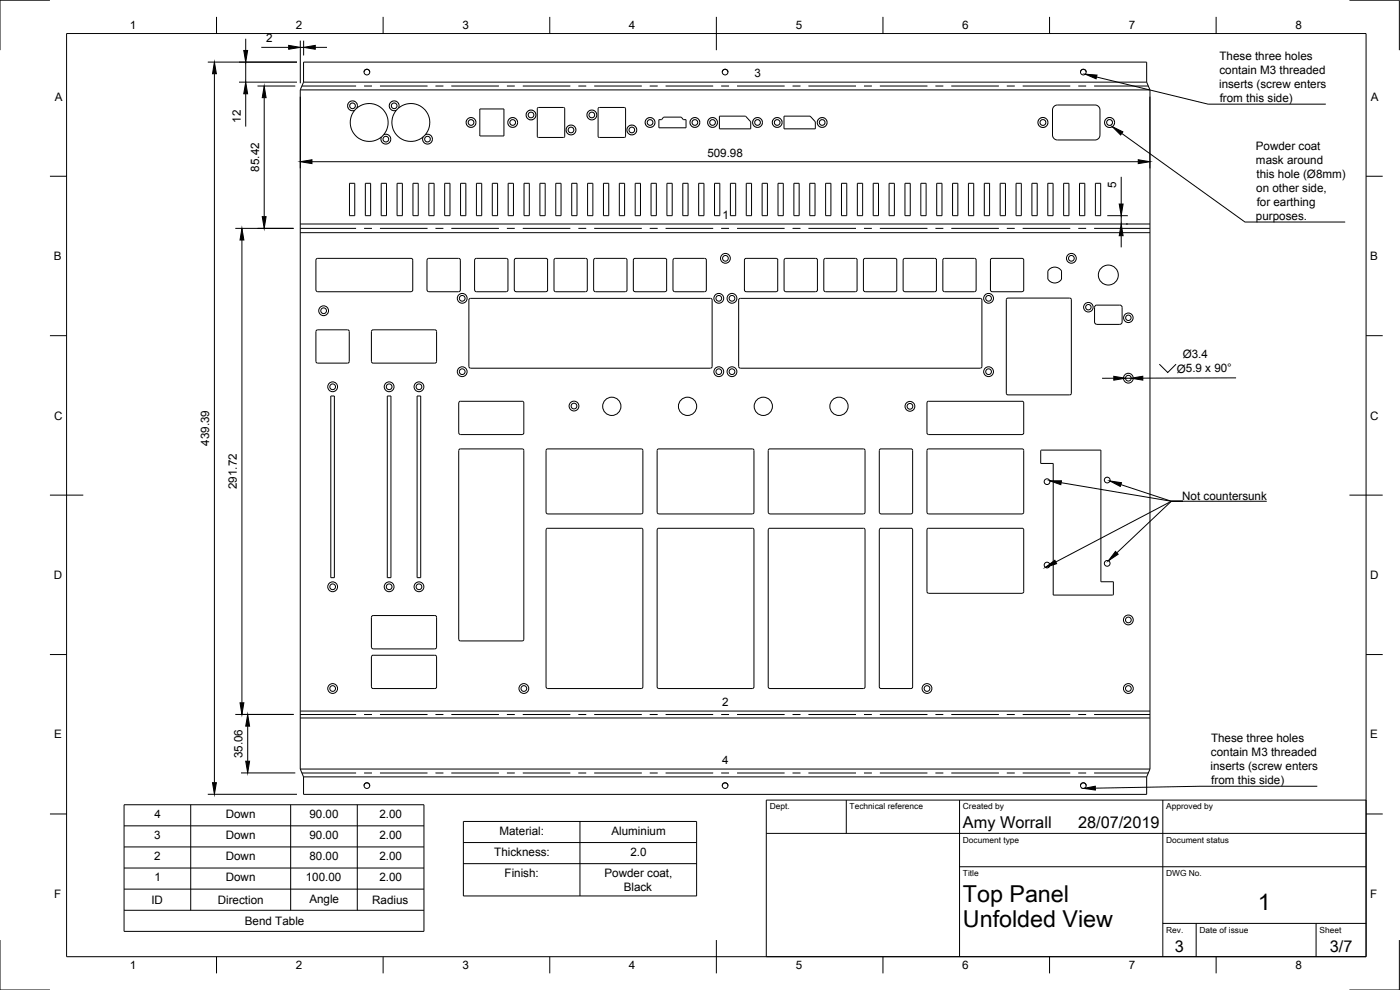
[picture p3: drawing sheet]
<svg xmlns="http://www.w3.org/2000/svg" width="420mm" height="297mm" viewBox="0 0 420 297" stroke-linecap="round" stroke-linejoin="round" font-family="sans-serif">
<!-- layer: Visible -->
<g fill="none" stroke="#000" stroke-width=".3">
<path d="M91.1 18.6h253v6l1 2.4v203.7l-1 2.4v5.2h-253v-5.2l-1-2.4v-203.7l1-2.4zM106.5 33.1a5.7 5.7 0 0 0 .3 7.7 5.7 5.7 0 0 0 7.7 .3M107.1 32.4l-.6 .7M107.1 32.4a5.7 5.7 0 0 1 7.7 .3 5.7 5.7 0 0 1 .3 7.7M107.1 32.4l.2-.9-.7-1-.9-.2-1 .4-.4 .8 .4 1.2 .8 .5 1-.1M109.3 21.6a.85 .85 0 0 1 .8-.8 .85 .85 0 0 1 .9 .8M119 33.1a5.7 5.7 0 0 0 .3 7.7 5.7 5.7 0 0 0 7.7 .3M119.6 32.4l-.6 .7M119.6 32.4a5.7 5.7 0 0 1 7.7 .3 5.7 5.7 0 0 1 .3 7.7M119.6 32.4l.1-1-.5-.8-1-.3-1 .4-.4 1 .2 .8 1 .7 1-.1M142.8 36.8h.1M144 32.7h7.2v8.1h-7.2z"/>
<path d="M155.3 36.8h.1M160.8 34.5h.1M161.4 32.3l8 .1v8.7h-8l-.2-8.5zM172.8 39h.1M179.1 34.5h.1M179.6 32.4h8v8.7h-8zM191.1 39h.1M196.6 36.8h.1M197.7 35.9h.8l.7-.8h5.3l.6 .8h.8v2.4h-8.2zM210 36.8h.1M215.3 36.8h.1M215.9 34.8h7.9l1.5 1.7v2.2h-9.4z"/>
<path d="M216.8 21.6a.85 .85 0 0 1 .8-.8 .85 .85 0 0 1 .9 .8M228.8 36.8h.1M234.7 36.8h.1M235.3 34.8h7.8l1.6 1.7v2.2h-9.4zM248.2 36.8h.1M314.5 36.8h.1M316.3 31.9l1.1-.4h11.2a1.52 1.52 0 0 1 1.5 1.5v7.5a1.47 1.47 0 0 1-1.5 1.5h-11.2a1.51 1.51 0 0 1-1.5-1.5v-7.5zM324.3 21.6a.85 .85 0 0 1 .8-.8 .85 .85 0 0 1 .9 .8M334.5 36.8h.1M104.9 55h1.6v9.7h-1.6zM109.6 55h1.6v9.7h-1.6zM114.4 55h1.6v9.7h-1.6z"/>
<path d="M115.1 40.4l-.6 .7M115.1 40.4l1-.1 .9 .6 .3 1.1-.4 .7-1 .5-.9-.2-.6-.7 .1-1.2M119.2 55h1.6v9.7h-1.6zM123.9 55h1.6v9.7h-1.6zM127.6 40.4l-.6 .7M127.6 40.4l1.1-.1 .8 .6 .3 1-.6 1-1 .3-.8-.3-.5-.9 .1-.9M128.7 55h1.6v9.7h-1.6zM133.5 55h1.5v9.7h-1.5zM138.2 55h1.6v9.7h-1.6zM143 55h1.6v9.7h-1.6zM147.7 55h1.6v9.7h-1.6zM152.5 55h1.6v9.7h-1.6z"/>
<path d="M157.3 55h1.6v9.7h-1.6zM162 55h1.6v9.7h-1.6zM166.8 55h1.6v9.7h-1.6zM171.6 55h1.6v9.7h-1.6zM176.3 55h1.6v9.7h-1.6zM181.1 55h1.6v9.7h-1.6zM185.9 55h1.6v9.7h-1.6zM190.6 55h1.6v9.7h-1.6zM195.4 55h1.6v9.7h-1.6zM200.2 55h1.5v9.7h-1.5zM204.9 55h1.6v9.7h-1.6zM209.7 55h1.6v9.7h-1.6z"/>
<path d="M214.4 55h1.6v9.7h-1.6zM219.2 55h1.6v9.7h-1.6zM224 55h1.6v9.7h-1.6zM228.7 55h1.6v9.7h-1.6zM233.5 55h1.6v9.7h-1.6zM238.3 55h1.5v9.7h-1.5zM243 55h1.6v9.7h-1.6zM247.8 55h1.6v9.7h-1.6zM252.5 55h1.6v9.7h-1.6zM257.3 55h1.6v9.7h-1.6zM262.1 55h1.6v9.7h-1.6zM266.8 55h1.6v9.7h-1.6z"/>
<path d="M271.6 55h1.6v9.7h-1.6zM276.4 55h1.5v9.7h-1.5zM281.1 55h1.6v9.7h-1.6zM285.9 55h1.6v9.7h-1.6zM290.6 55h1.6v9.7h-1.6zM295.4 55h1.6v9.7h-1.6zM300.2 55h1.6v9.7h-1.6zM304.9 55h1.6v9.7h-1.6zM309.7 55h1.6v9.7h-1.6zM314.5 55h1.5v9.7h-1.5zM319.2 55h1.6v9.7h-1.6zM324 55h1.6v9.7h-1.6z"/>
<path d="M328.7 55h1.6v9.7h-1.6zM95.3 77.5l28.3 .1 .3 .4v9l-.5 .5M95.3 77.5l-.5 .5v9l.5 .5M142.4 78v9M142.5 78l.4-.5h9l.5 .3v9.2l-.5 .5M164.3 78v9M164.4 78l-.5-.5h-9l-.5 .3-.1 9.2 .6 .5M175.7 77.5h-8.9l-.5 .3v9.2l.5 .5M175.8 77.5l.5 .5v9l-.5 .5M232.9 77.5h-9l-.4 .3-.1 9.2 .5 .5M232.9 77.5l.5 .5v9l-.5 .5M235.3 78v9"/>
<path d="M235.3 78l.5-.5h9l.5 .3v9.2l-.5 .5M257.2 78v9M257.2 78l-.5-.5h-9l-.4 .3-.1 9.2 .5 .5M259.6 77.5h9l.5 .3v9.2l-.5 .5M259.6 77.5l-.5 .5v9l.5 .5M271 78v9M271.1 78l.4-.5h9.1l.4 .3v9.2l-.4 .5M95.3 99h9l.5 .5v9l-.2 .4-9.3 .1M95.3 87.5h28.1M95.3 99l-.5 .5v9l.5 .5M112 99h18.5l.5 .5v9l-.2 .4-18.8 .1M112 99l-.5 .5v9l.5 .5"/>
<path d="M128.7 87.5h8.9M128.7 87.5l-.6-.5 .1-9 .5-.5h8.9l.5 .3 .1 9.2-.5 .5M140.8 89.8l.4-.3 72.3 .1 .2 .4v20.2l-.5 .3-72.2-.1-.3-.4zM142.5 87l.4 .5M142.9 87.5h9M154.9 87.5h9M164.4 87l-.5 .5M166.8 87.5h8.9M178.7 87.5h9M178.7 87.5l-.5-.5v-9l.5-.5h9l.4 .3 .1 9.2-.5 .5M190.6 87.5h9M190.6 87.5l-.5-.5v-9l.5-.5h9l.4 .3 .1 9.2-.5 .5"/>
<path d="M202.5 87.5h9M202.5 87.5l-.5-.5v-9l.5-.5h9l.4 .3 .1 9.2-.5 .5M221.7 89.8l.5-.3 72.2 .1 .3 .4-.1 20.2-.4 .3-72.3-.1-.2-.4zM223.9 87.5h9M235.3 87l.5 .5M235.8 87.5h9M247.7 87.5h9M257.2 87l-.5 .5M259.6 87.5h9M271.1 87l.5 .5M271.5 87.5h9M283.4 87.5h9"/>
<path d="M283.5 87.5l-.5-.5v-9l.4-.5h9l.5 .3v9.2l-.5 .5M297.7 87.5h9M297.7 87.5l-.5-.5v-9l.5-.5h9l.5 .3v9.2l-.5 .5M314.5 81.3v2.4M314.5 81.3a2.38 2.38 0 0 1 4.1 0v2.4a2.37 2.37 0 0 1-4.1 0M321.5 89.9v28.1M321.5 89.9l-.5-.5h-18.5l-.4 .3-.1 28.3M328.7 91.7l.5-.2 7.1 .1 .5 .6-.1 4.7-.6 .4h-7.2l-.4-.7v-4.4zM99.3 118.8h1.1v54.5h-1.1zM116.2 118.8h1.1v54.5h-1.1zM125.2 118.8h1.1v54.5h-1.1zM302 118l.5 .5h18.5l.5-.5"/>
<path d="M138.2 120.4h18.5M138.2 120.4l-.5 .5v9l.2 .4 18.8 .1 .5-.5v-9l-.5-.5M197.2 135.2v18.5M197.2 135.2l.5-.5h28.3l.3 .5v18.5M259.1 134.7h-28.3l-.2 .5-.1 18.5M259.1 134.7l.5 .5v18.5M278.7 120.4h28M278.7 120.4l-.5 .5v9l.5 .5 28.3-.1 .2-.4v-9l-.5-.5M163.9 153.7v-18.5l.2-.5h28.3l.5 .5v18.5M163.9 153.7l.5 .5h28l.5-.5M164.4 158.5h28M192.4 158.5l.5 .5v47.1l-.5 .5h-28l-.4-.3-.1-47.3 .5-.5"/>
<path d="M197.2 159v47.1M197.2 153.7l.5 .5h28.1l.5-.5M197.7 158.5h28.1M197.7 158.5l-.5 .5M225.8 158.5l.5 .5-.1 47.3-.4 .3h-28.1l-.5-.5M230.6 153.7l.5 .5h28M231.1 158.5h28M231.1 158.5l-.5 .5v47.3l.5 .3h28M259.1 158.5l.5 .5v47.1l-.5 .5M259.6 153.7l-.5 .5M263.9 153.7l.1-18.8 .4-.2h9l.5 .5v18.5M263.9 153.7l.5 .5h9l.5-.5"/>
<path d="M264.4 158.5h9M273.4 158.5l.5 .5v47.1l-.5 .5h-9l-.5-.5v-47.1l.5-.5M278.2 153.7v-18.5l.5-.5h28.3l.2 .5v18.5M278.2 153.7l.5 .5h28l.5-.5M278.7 158.5h28M278.7 158.5l-.5 .5v18.5l.5 .5M306.7 158.5l.5 .5v18.5l-.5 .5M278.7 178h28M334.1 178.3v-3.8h-3.7v-39.4h-18l-.1 4h3.8v39.4h17.8M334.2 178.3l-.3 .2M112 184.7h18.5l.5 .5v9l-.2 .4-18.8 .1M112 196.6h18.5l.5 .5v9l-.2 .4-18.8 .1"/>
<path d="M112 184.7l-.5 .5v9l.5 .5M112 196.6l-.5 .5v9l.5 .5M137.7 191.8l.1-56.9 .4-.2h18.5l.5 .5v56.6M137.7 191.8l.5 .5h18.5l.5-.5M109.3 235.7a.85 .85 0 0 1 .8-.8 .85 .85 0 0 1 .9 .8M216.8 235.7a.85 .85 0 0 1 .8-.8 .85 .85 0 0 1 .9 .8M324.3 235.7a.85 .85 0 0 1 .8-.8 .85 .85 0 0 1 .9 .8"/>
<circle cx="105.8" cy="31.8" r=".85"/>
<circle cx="110.1" cy="21.6" r=".85"/>
<circle cx="118.3" cy="31.7" r=".85"/>
<circle cx="141.4" cy="36.7" r="1.48"/>
<circle cx="141.4" cy="36.7" r=".85"/>
<circle cx="153.9" cy="36.7" r=".85"/>
<circle cx="153.9" cy="36.8" r="1.48"/>
<circle cx="159.4" cy="34.5" r=".85"/>
<circle cx="159.4" cy="34.5" r="1.47"/>
<circle cx="171.4" cy="39" r=".85"/>
<circle cx="171.4" cy="39" r="1.48"/>
<circle cx="177.6" cy="34.5" r=".85"/>
<circle cx="177.6" cy="34.5" r="1.47"/>
<circle cx="189.6" cy="39" r=".85"/>
<circle cx="189.6" cy="39" r="1.48"/>
<circle cx="195.1" cy="36.7" r=".85"/>
<circle cx="195.1" cy="36.8" r="1.48"/>
<circle cx="208.5" cy="36.7" r="1.48"/>
<circle cx="208.6" cy="36.7" r=".85"/>
<circle cx="213.8" cy="36.7" r=".85"/>
<circle cx="213.8" cy="36.8" r="1.48"/>
<circle cx="217.6" cy="21.6" r=".85"/>
<circle cx="227.3" cy="36.7" r="1.48"/>
<circle cx="227.3" cy="36.7" r=".85"/>
<circle cx="233.2" cy="36.7" r="1.48"/>
<circle cx="233.3" cy="36.7" r=".85"/>
<circle cx="246.7" cy="36.7" r=".85"/>
<circle cx="246.7" cy="36.7" r="1.48"/>
<circle cx="313" cy="36.7" r=".87"/>
<circle cx="313" cy="36.7" r="1.5"/>
<circle cx="325.1" cy="21.6" r=".85"/>
<circle cx="333" cy="36.7" r=".87"/>
<circle cx="333" cy="36.7" r="1.5"/>
<circle cx="115.8" cy="41.7" r=".85"/>
<circle cx="128.3" cy="41.8" r=".85"/>
<circle cx="217.7" cy="77.5" r="1.47"/>
<circle cx="217.7" cy="77.5" r=".86"/>
<circle cx="321.5" cy="77.5" r="1.47"/>
<circle cx="321.5" cy="77.5" r=".86"/>
<circle cx="97.1" cy="93.2" r="1.47"/>
<circle cx="97.1" cy="93.2" r=".86"/>
<circle cx="138.7" cy="89.5" r="1.47"/>
<circle cx="138.7" cy="89.5" r=".86"/>
<circle cx="215.7" cy="89.5" r="1.47"/>
<circle cx="215.7" cy="89.5" r=".86"/>
<circle cx="219.7" cy="89.5" r="1.47"/>
<circle cx="219.7" cy="89.5" r=".86"/>
<circle cx="296.7" cy="89.5" r="1.47"/>
<circle cx="296.7" cy="89.5" r=".86"/>
<circle cx="326.6" cy="92.2" r="1.43"/>
<circle cx="326.6" cy="92.2" r=".81"/>
<circle cx="332.6" cy="82.5" r="3"/>
<circle cx="338.6" cy="95.4" r="1.43"/>
<circle cx="338.6" cy="95.4" r=".81"/>
<circle cx="99.8" cy="116.1" r="1.47"/>
<circle cx="99.8" cy="116.1" r=".86"/>
<circle cx="116.8" cy="116.1" r="1.47"/>
<circle cx="116.8" cy="116.1" r=".86"/>
<circle cx="125.7" cy="116.1" r="1.47"/>
<circle cx="125.7" cy="116.1" r=".86"/>
<circle cx="138.7" cy="111.5" r="1.47"/>
<circle cx="138.7" cy="111.5" r=".86"/>
<circle cx="215.7" cy="111.5" r="1.47"/>
<circle cx="215.7" cy="111.5" r=".86"/>
<circle cx="219.7" cy="111.5" r="1.47"/>
<circle cx="219.7" cy="111.5" r=".86"/>
<circle cx="296.7" cy="111.5" r="1.47"/>
<circle cx="296.7" cy="111.5" r=".86"/>
<circle cx="338.6" cy="113.5" r="1.47"/>
<circle cx="338.6" cy="113.5" r=".86"/>
<circle cx="172.3" cy="121.8" r="1.47"/>
<circle cx="172.3" cy="121.8" r=".86"/>
<circle cx="183.6" cy="121.9" r="2.74"/>
<circle cx="206.3" cy="121.9" r="2.74"/>
<circle cx="229.1" cy="121.9" r="2.74"/>
<circle cx="251.8" cy="121.9" r="2.74"/>
<circle cx="273.1" cy="121.9" r="1.47"/>
<circle cx="273.1" cy="121.9" r=".86"/>
<circle cx="314.2" cy="144.5" r=".86"/>
<circle cx="332.3" cy="144" r=".86"/>
<circle cx="99.8" cy="176.1" r="1.47"/>
<circle cx="99.8" cy="176.1" r=".86"/>
<circle cx="116.8" cy="176.1" r="1.47"/>
<circle cx="116.8" cy="176.1" r=".86"/>
<circle cx="125.7" cy="176.1" r="1.47"/>
<circle cx="125.7" cy="176.1" r=".86"/>
<circle cx="314.2" cy="169.5" r=".86"/>
<circle cx="332.3" cy="169" r=".86"/>
<circle cx="338.6" cy="186" r="1.47"/>
<circle cx="338.6" cy="186" r=".86"/>
<circle cx="99.8" cy="206.6" r="1.47"/>
<circle cx="99.8" cy="206.6" r=".86"/>
<circle cx="157.2" cy="206.6" r="1.47"/>
<circle cx="157.2" cy="206.6" r=".86"/>
<circle cx="278.2" cy="206.6" r="1.47"/>
<circle cx="278.2" cy="206.6" r=".86"/>
<circle cx="338.6" cy="206.6" r="1.47"/>
<circle cx="338.6" cy="206.6" r=".86"/>
<circle cx="110.1" cy="235.7" r=".85"/>
<circle cx="217.6" cy="235.7" r=".85"/>
<circle cx="325.1" cy="235.7" r=".85"/>
</g>
<!-- layer: Visible Narrow -->
<path d="M90.1 27h255M91.1 24.6h253M90.1 69.8h255M90.1 67.2h255M90.1 215.4h255M90.1 213.3h255M90.1 230.7h255M91.1 233.1h253" fill="none" stroke="#000" stroke-width=".3"/>
<!-- layer: Center Lines -->
<g fill="none" stroke="#000" stroke-width=".3">
<path d="M90.6 25.8h16.3M109.3 25.8h2.3M114 25.8h14.3M130.7 25.8h2.4M135.4 25.8h14.3M152.1 25.8h2.4M156.9 25.8h14.3M173.6 25.8h2.3M178.3 25.8h14.3M195 25.8h2.4M199.7 25.8h14.3M216.4 25.8h2.4"/>
<path d="M221.2 25.8h14.3M237.8 25.8h2.4M242.6 25.8h14.3M259.3 25.8h2.4M264.1 25.8h14.2M280.7 25.8h2.4M285.5 25.8h14.3M302.2 25.8h2.3M306.9 25.8h14.3M323.6 25.8h2.4M328.4 25.8h16.2M90.1 68.5h16.8"/>
<path d="M109.3 68.5h2.3M114 68.5h14.3M130.7 68.5h2.4M135.4 68.5h14.3M152.1 68.5h2.4M156.9 68.5h14.3M173.6 68.5h2.3M178.3 68.5h14.3M195 68.5h2.4M199.7 68.5h14.3M216.4 68.5h2.4M221.2 68.5h14.3"/>
<path d="M237.8 68.5h2.4M242.6 68.5h14.3M259.3 68.5h2.4M264.1 68.5h14.2M280.7 68.5h2.4M285.5 68.5h14.3M302.2 68.5h2.3M306.9 68.5h14.3M323.6 68.5h2.4M328.4 68.5h16.7M90.1 214.4h16.8M109.3 214.4h2.3"/>
<path d="M114 214.4h14.3M130.7 214.4h2.4M135.4 214.4h14.3M152.1 214.4h2.4M156.9 214.4h14.3M173.6 214.4h2.3M178.3 214.4h14.3M195 214.4h2.4M199.7 214.4h14.3M216.4 214.4h2.4M221.2 214.4h14.3M237.8 214.4h2.4"/>
<path d="M242.6 214.4h14.3M259.3 214.4h2.4M264.1 214.4h14.2M280.7 214.4h2.4M285.5 214.4h14.3M302.2 214.4h2.3M306.9 214.4h14.3M323.6 214.4h2.4M328.4 214.4h16.7M90.6 231.9h16.3M109.3 231.9h2.3M114 231.9h14.3"/>
<path d="M130.7 231.9h2.4M135.4 231.9h14.3M152.1 231.9h2.4M156.9 231.9h14.3M173.6 231.9h2.3M178.3 231.9h14.3M195 231.9h2.4M199.7 231.9h14.3M216.4 231.9h2.4M221.2 231.9h14.3M237.8 231.9h2.4M242.6 231.9h14.3"/>
<path d="M259.3 231.9h2.4M264.1 231.9h14.2M280.7 231.9h2.4M285.5 231.9h14.3M302.2 231.9h2.3M306.9 231.9h14.3M323.6 231.9h2.4M328.4 231.9h16.2"/>
</g>
<!-- layer: Border -->
<g fill="none" stroke="#000" stroke-width=".3">
<path d="M15 .1h-15v15M20 10.1h390v276.9h-390zM65 5.1v5M115 5.1v5M165 5.1v5M215 5.1v10M265 5.1v5M315 5.1v5M365 5.1v5M405 .1h15v15M15 52.9h5M410 52.9h5"/>
<path d="M15 100.7h5M410 100.7h5M15 148.6h10M405 148.6h10M15 196.4h5M410 196.4h5M15 244.2h5M410 244.2h5M0 282.1v14.9h15M65 287v5M115 287v5M165 287v5"/>
<path d="M215 282.1v9.9M265 287v5M315 287v5M365 287v5M420 282.1v14.9h-15"/>
</g>
<!-- layer: TitleBlock -->
<path d="M230 240.1h180v46.9h-180zM230 250h180M254 240.1v9.9M288 240.1v46.9M349 240.1v46.9M288 260.1h122M349 277.1h61M359 277.1v9.9M395 277.1v9.9" fill="none" stroke="#000" stroke-width=".3"/>
<!-- layer: BOM -->
<g fill="none" stroke="#000" stroke-width=".3">
<path d="M37.2 241.5h90v37.9h-90zM37.2 254.1h90M37.2 247.8h90M57.2 241.5v31.6M87.2 241.5v31.6M107.2 241.5v31.6M139.1 246.5h70v22.3h-70zM139.1 252.8h70M139.1 259.1h70M174.1 246.5v22.3M37.2 273.1h90M37.2 266.8h90"/>
<path d="M37.2 260.4h90"/>
</g>
<!-- layer: Dimensions -->
<g fill="none" stroke="#000" stroke-width=".3">
<path d="M62.4 18.6h26.7M73.7 11.6v3.5M73.7 18.6v6M78.4 14.2h8.2M90.1 12.2v12.8M90.1 14.2h1M91.1 12.2v4.4M94.6 14.2h3.5M64.3 22.1v212.7M71.7 24.6h17.4M73.7 28.1v9.9M77.3 25.8h11.3"/>
<path d="M79.3 29.3v35.7M90.1 29v21.5M345.1 29v21.5M93.6 48.5h248M336.5 53.1v8.1M70.6 68.5h17.5M72.6 72v138.9M332.3 64.7h6.2M336.5 64.7v2.5M336.5 70.7v3.5M337.9 67.2h.6M334.3 113.5h-3.5"/>
<path d="M337.8 113.5h1.6M347.9 109.3l2.6 2.5 2.5-2.5M371 113.4l-28 .1M70.6 214.4h17.5M74.3 217.9v10.5M62.4 238.3h26.7M72.3 231.9h16.3"/>
</g>
<g fill="#000" stroke="#000" stroke-width=".3">
<path d="M73.2 15.1h1.1l-.6 3.5zM86.6 13.6l3.5 .6-3.5 .6zM91.1 14.2l3.5-.6v1.2zM64.3 18.6l.6 3.5h-1.1zM73.7 24.6l.6 3.5h-1.1zM79.3 25.8l.6 3.5h-1.2zM90.1 48.5l3.5-.6v1.2zM341.6 47.9l3.5 .6-3.5 .6zM72.6 68.5l.6 3.5h-1.2zM78.7 65h1.2l-.6 3.5zM336.5 67.2l.6 3.5h-1.2zM335.9 61.2h1.2l-.6 3.5z"/>
<path d="M334.3 112.9l3.5 .6-3.5 .6zM339.4 113.5l3.6-.6v1.2zM72 210.9h1.2l-.6 3.5zM74.3 214.4l.6 3.5h-1.2zM63.8 234.8h1.1l-.6 3.5zM73.7 228.4h1.2l-.6 3.5z"/>
</g>
<!-- layer: Annotations -->
<path d="M325.7 22.3l3.5 .2-.2 1.2zM333.8 38l3.2 1.6-.7 .9zM315 144.3h3.6l-.2 1.1zM333.1 144.3l3.5 .5-.4 1.2zM313.7 170.3l2.9-2.2 .5 1zM334.8 165.4l.8 .9-3 2zM325.2 236.5l3.5-.6v1.2z" fill="#000" stroke="#000" stroke-width=".3"/>
<path d="M329.1 23.1l33.5 8.1h35.3M336.7 40l36.9 26.6h30.1M318.5 144.8l33 5.6h3.5M336.4 145.4l15.1 5h28.7M355 150.4h-3.5l-16.3 15.5M355 150.4h-3.5l-34.7 18.2M395.3 235.9h-35.3l-31.3 .6" fill="none" stroke="#000" stroke-width=".3"/>
<g font-size="7">
<text x="289" y="270.6">Top Panel</text>
<text x="377.5" y="272.9">1</text>
<text x="289" y="278.1">Unfolded View</text>
</g>
<g font-size="4.9">
<text x="289" y="248.5">Amy Worrall</text>
<text x="323.5" y="248.5">28/07/2019</text>
<text x="352.6" y="285.7">3</text>
<text x="399.1" y="285.7">3/7</text>
</g>
<g font-size="3.5">
<text x="39" y="8.8">1</text>
<text x="88.8" y="8.8">2</text>
<text x="138.8" y="8.8">3</text>
<text x="188.7" y="8.8">4</text>
<text x="238.8" y="8.8">5</text>
<text x="288.7" y="8.8">6</text>
<text x="338.8" y="8.8">7</text>
<text x="388.8" y="8.8">8</text>
<text x="79.9" y="12.7">2</text>
<text x="226.5" y="23.1">3</text>
<text x="366" y="22.2">contain M3 threaded</text>
<text x="366" y="18">These three holes</text>
<text x="365.9" y="26.4">inserts (screw enters</text>
<text x="16.4" y="30.2">A</text>
<text x="366.1" y="30.6">from this side)</text>
<text x="411.4" y="30.2">A</text>
<text x="72.2" y="36.9" transform="rotate(-90 72.2 36.9)">12</text>
<text x="212.3" y="47">509.98</text>
<text x="376.9" y="45">Powder coat</text>
<text x="77.7" y="51.5" transform="rotate(-90 77.7 51.5)">85.42</text>
<text x="376.9" y="49.2">mask around</text>
<text x="377.1" y="53.4">this hole (Ø8mm)</text>
<text x="334.9" y="56.4" transform="rotate(-90 334.9 56.4)">5</text>
<text x="377" y="57.6">on other side,</text>
<text x="216.8" y="65.7">1</text>
<text x="376.9" y="65.9">purposes.</text>
<text x="377.1" y="61.8">for earthing</text>
<text x="16.2" y="78">B</text>
<text x="411.2" y="78">B</text>
<text x="354.9" y="107.5">Ø3.4</text>
<text x="353.2" y="111.8">Ø5.9 x 90°</text>
<text x="16.2" y="125.9">C</text>
<text x="411.2" y="125.9">C</text>
<text x="62.8" y="133.8" transform="rotate(-90 62.8 133.8)">439.39</text>
<text x="71.1" y="146.7" transform="rotate(-90 71.1 146.7)">291.72</text>
<text x="354.8" y="149.9">Not countersunk</text>
<text x="16.2" y="173.7">D</text>
<text x="411.2" y="173.7">D</text>
<text x="216.7" y="211.8">2</text>
<text x="16.2" y="221.6">E</text>
<text x="411.2" y="221.6">E</text>
<text x="72.8" y="227.5" transform="rotate(-90 72.8 227.5)">35.06</text>
<text x="363.4" y="226.9">contain M3 threaded</text>
<text x="363.5" y="222.7">These three holes</text>
<text x="216.7" y="229.2">4</text>
<text x="363.3" y="231">inserts (screw enters</text>
<text x="363.5" y="235.2">from this side)</text>
<text x="46.3" y="245.5">4</text>
<text x="67.8" y="245.5">Down</text>
<text x="92.9" y="245.5">90.00</text>
<text x="113.9" y="245.5">2.00</text>
<text x="46.2" y="251.8">3</text>
<text x="67.8" y="251.8">Down</text>
<text x="92.9" y="251.8">90.00</text>
<text x="113.9" y="251.8">2.00</text>
<text x="149.9" y="250.5">Material:</text>
<text x="183.5" y="250.5">Aluminium</text>
<text x="148.3" y="256.8">Thickness:</text>
<text x="189.2" y="256.8">2.0</text>
<text x="46.3" y="258.1">2</text>
<text x="67.8" y="258.1">Down</text>
<text x="92.9" y="258.1">80.00</text>
<text x="113.9" y="258.1">2.00</text>
<text x="151.4" y="263.1">Finish:</text>
<text x="181.4" y="263.1">Powder coat,</text>
<text x="16.2" y="269.4">F</text>
<text x="46.4" y="264.4">1</text>
<text x="67.8" y="264.4">Down</text>
<text x="91.8" y="264.4">100.00</text>
<text x="113.9" y="264.4">2.00</text>
<text x="187.2" y="267.3">Black</text>
<text x="411.2" y="269.4">F</text>
<text x="45.4" y="271.2">ID</text>
<text x="65.3" y="271.2">Direction</text>
<text x="92.8" y="270.8">Angle</text>
<text x="111.7" y="271.2">Radius</text>
<text x="73.5" y="277.5">Bend Table</text>
<text x="39" y="290.8">1</text>
<text x="88.8" y="290.8">2</text>
<text x="138.8" y="290.8">3</text>
<text x="188.7" y="290.8">4</text>
<text x="238.8" y="290.8">5</text>
<text x="288.7" y="290.8">6</text>
<text x="338.8" y="290.8">7</text>
<text x="388.8" y="290.8">8</text>
</g>
<g font-size="2.5">
<text x="231" y="242.9">Dept.</text>
<text x="255" y="242.9">Technical reference</text>
<text x="289" y="242.9">Created by</text>
<text x="350" y="242.9">Approved by</text>
<text x="289" y="252.8">Document type</text>
<text x="350" y="252.8">Document status</text>
<text x="289" y="262.9">Title</text>
<text x="350" y="262.9">DWG No.</text>
<text x="350" y="279.9">Rev.</text>
<text x="360" y="279.9">Date of issue</text>
<text x="396" y="279.9">Sheet</text>
</g>
</svg>
